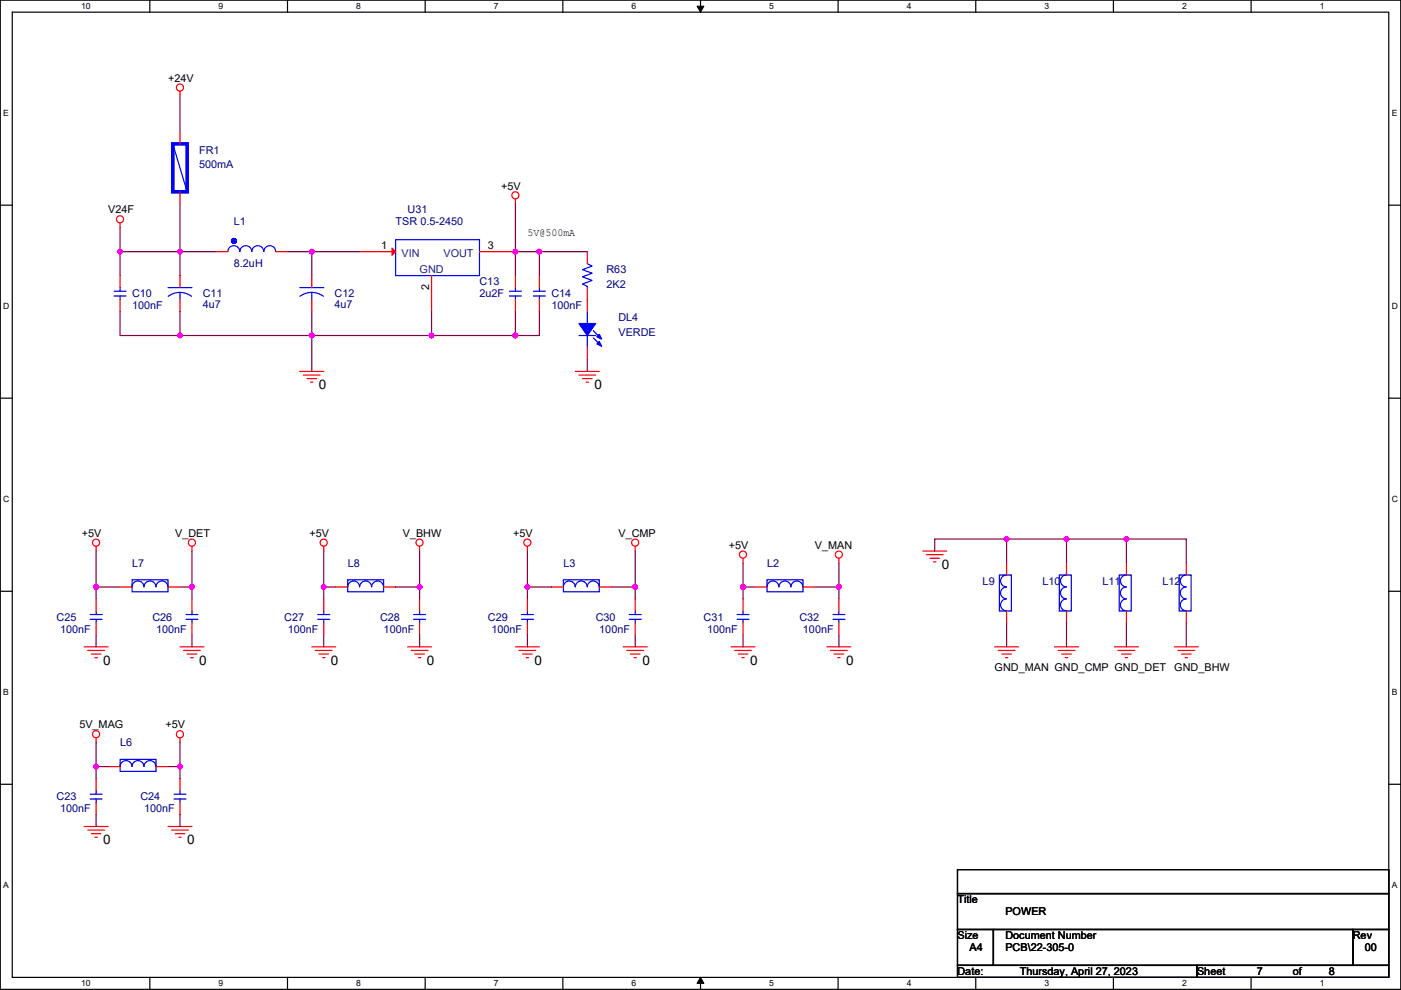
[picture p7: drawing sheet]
<svg xmlns="http://www.w3.org/2000/svg" width="297mm" height="210mm" viewBox="0 0 297 210" stroke-linecap="round" stroke-linejoin="round" font-family="sans-serif">
<path d="M.1 0h296.9v209.8h-296.9zM2.6 2.6h291.8v204.7h-291.8z" fill="none" stroke="#000" stroke-width=".25"/>
<g fill="#fff">
<path d="M17.2 .3h2v2h-2z"/>
<path d="M17.2 207.6h2v2h-2z"/>
</g>
<path d="M31.8 0v2.6M31.8 207.3v2.5" fill="none" stroke="#000" stroke-width=".25"/>
<g fill="#fff">
<path d="M46.4 .3h.9v2h-.9z"/>
<path d="M46.4 207.6h.9v2h-.9z"/>
</g>
<path d="M61 0v2.6M61 207.3v2.5" fill="none" stroke="#000" stroke-width=".25"/>
<g fill="#fff">
<path d="M75.5 .3h1v2h-1z"/>
<path d="M75.5 207.6h1v2h-1z"/>
</g>
<path d="M90.1 0v2.6M90.1 207.3v2.5" fill="none" stroke="#000" stroke-width=".25"/>
<g fill="#fff">
<path d="M104.7 .3h1v2h-1z"/>
<path d="M104.7 207.6h1v2h-1z"/>
</g>
<path d="M119.3 0v2.6M119.3 207.3v2.5" fill="none" stroke="#000" stroke-width=".25"/>
<g fill="#fff">
<path d="M133.9 .3h1v2h-1z"/>
<path d="M133.9 207.6h1v2h-1z"/>
</g>
<path d="M148.5 0v2.6M148.5 207.3v2.5" fill="none" stroke="#000" stroke-width=".25"/>
<path d="M147.8 1.3h1.4l-.7 1.3zM148.5 207.3l.7 1.3h-1.4z" fill="#000" stroke="#000" stroke-width=".21"/>
<g fill="#fff">
<path d="M163.1 .3h1v2h-1z"/>
<path d="M163.1 207.6h1v2h-1z"/>
</g>
<path d="M177.7 0v2.6M177.7 207.3v2.5" fill="none" stroke="#000" stroke-width=".25"/>
<g fill="#fff">
<path d="M192.3 .3h1v2h-1z"/>
<path d="M192.3 207.6h1v2h-1z"/>
</g>
<path d="M206.9 0v2.6M206.9 207.3v2.5" fill="none" stroke="#000" stroke-width=".25"/>
<g fill="#fff">
<path d="M221.5 .3h1v2h-1z"/>
<path d="M221.5 207.6h1v2h-1z"/>
</g>
<path d="M236.1 0v2.6M236.1 207.3v2.5" fill="none" stroke="#000" stroke-width=".25"/>
<g fill="#fff">
<path d="M250.7 .3h.9v2h-.9z"/>
<path d="M250.7 207.6h.9v2h-.9z"/>
</g>
<path d="M265.3 0v2.6M265.3 207.3v2.5" fill="none" stroke="#000" stroke-width=".25"/>
<g fill="#fff">
<path d="M279.8 .3h1v2h-1z"/>
<path d="M279.8 207.6h1v2h-1z"/>
<path d="M.7 23.1h1.2v2h-1.2z"/>
<path d="M295.1 23.1h1.2v2h-1.2z"/>
<path d="M.7 64h1.3v2h-1.3z"/>
<path d="M295.1 64h1.3v2h-1.3z"/>
</g>
<path d="M.1 43.5h2.5M294.4 43.5h2.6" fill="none" stroke="#000" stroke-width=".25"/>
<g fill="#fff">
<path d="M.7 104.9h1.3v2.1h-1.3z"/>
<path d="M295.1 104.9h1.3v2.1h-1.3z"/>
</g>
<path d="M.1 84.5h2.5M294.4 84.5h2.6" fill="none" stroke="#000" stroke-width=".25"/>
<g fill="#fff">
<path d="M.7 145.9h1.2v2h-1.2z"/>
<path d="M295.1 145.9h1.2v2h-1.2z"/>
</g>
<path d="M.1 125.4h2.5M294.4 125.4h2.6" fill="none" stroke="#000" stroke-width=".25"/>
<g fill="#fff">
<path d="M.7 186.8h1.2v2h-1.2z"/>
<path d="M295.1 186.8h1.2v2h-1.2z"/>
</g>
<path d="M.1 166.3h2.5M294.4 166.3h2.6M203 184.4h91.4v5.1h-91.4zM203 189.5h91.4v7.6h-91.4zM203 197.1h7.6v7.7h-7.6zM210.6 197.1h76.2v7.7h-76.2zM286.8 197.1h7.6v7.7h-7.6zM203 204.8h50.8v2.5h-50.8zM253.8 204.8h40.6v2.5h-40.6z" fill="none" stroke="#000" stroke-width=".25"/>
<g fill="none" stroke="#f00" stroke-width=".25">
<path d="M38.2 19.3v1.1M38.2 28v2.5M25.5 47.3v1M25.5 58.5v2.5M38.2 58.5v2.5M38.2 40.7v2.5M45.8 53.4h2.5M58.5 53.4h2.5M66.1 58.5v2.5M76.3 53.4h7.6M91.5 58.5v7.6M101.7 53.4h7.6"/>
<path d="M109.3 42.2v1M109.3 58.5v2.5M114.4 58.5v2.5M124.5 53.4v2.5M25.5 63.5v2.6M38.2 63.5v2.6M63.6 78.8h5M64.3 79.5h3.6M66.1 63.5v2.6M109.3 63.5v2.6M114.4 63.5v2.6M122 78.8h5.1"/>
<path d="M122.7 79.5h3.6M124.5 61v5.1M124.5 73.7v2.5M65.1 80.3h2M65.8 81.1h.6M123.5 80.3h2M124.3 81.1h.5M20.4 115.9v1M40.7 115.9v1M68.6 115.9v1M89 115.9v1M111.8 115.9v1"/>
<path d="M134.7 115.9v1M157.5 118.4v1M177.9 118.4v1M195.6 116.9h5.1M196.4 117.6h3.6M197.2 118.4h2M197.9 119.2h.5M213.4 119.4v2.6M226.1 119.4v2.6M238.8 119.4v2.6M251.5 119.4v2.6M17.8 137.2h5.1"/>
<path d="M18.6 138h3.6M19.4 138.7h2M20.1 139.5h.5M20.4 127v2.6M20.4 132.1v2.6M25.5 124.5h2.5M35.6 124.5h2.6M38.2 137.2h5M38.9 138h3.6M39.7 138.7h2M40.4 139.5h.6M40.7 127v2.6"/>
<path d="M40.7 132.1v2.6M66.1 137.2h5.1M66.9 138h3.5M67.6 138.7h2.1M68.4 139.5h.5M68.6 127v2.6M68.6 132.1v2.6M71.2 124.5h2.5M81.3 124.5h2.6M86.4 137.2h5.1M87.2 138h3.5M87.9 138.7h2.1"/>
<path d="M88.7 139.5h.5M89 127v2.6M89 132.1v2.6M109.3 137.2h5.1M110 138h3.6M110.8 138.7h2M111.6 139.5h.5M111.8 127v2.6M111.8 132.1v2.6M116.9 124.5h2.5M127.1 124.5h2.5M132.1 137.2h5.1"/>
<path d="M132.9 138h3.6M133.7 138.7h2M134.4 139.5h.5M134.7 127v2.6M134.7 132.1v2.6M155 137.2h5.1M155.8 138h3.5M156.5 138.7h2.1M157.3 139.5h.5M157.5 127v2.6M157.5 132.1v2.6M160.1 124.5h2.5"/>
<path d="M170.2 124.5h2.6M175.3 137.2h5.1M176.1 138h3.5M176.8 138.7h2.1M177.6 139.5h.5M177.9 127v2.6M177.9 132.1v2.6M210.9 137.2h5.1M211.6 138h3.6M212.4 138.7h2M213.2 139.5h.5M213.4 129.6v2.5"/>
<path d="M223.6 137.2h5.1M224.3 138h3.6M225.1 138.7h2M225.9 139.5h.5M226.1 129.6v2.5M236.3 137.2h5.1M237 138h3.6M237.8 138.7h2M238.6 139.5h.5M238.8 129.6v2.5M249 137.2h5.1M249.7 138h3.6"/>
<path d="M250.5 138.7h2M251.3 139.5h.5M251.5 129.6v2.5M20.4 156.5v1M38.2 156.5v1M17.8 175.3h5.1M18.6 176.1h3.6M19.4 176.8h2M20.1 177.6h.5M20.4 165.1v2.6M20.4 170.2v2.6M22.9 162.6h2.6"/>
<path d="M33.1 162.6h2.5M35.6 175.3h5.1M36.4 176.1h3.5M37.1 176.8h2.1M37.9 177.6h.5M38.2 165.1v2.6M38.2 170.2v2.6"/>
<circle cx="38.1" cy="18.6" r=".76"/>
<circle cx="25.4" cy="46.5" r=".76"/>
<circle cx="109.3" cy="41.4" r=".76"/>
<circle cx="20.4" cy="115.1" r=".76"/>
<circle cx="40.7" cy="115.1" r=".76"/>
<circle cx="68.6" cy="115.1" r=".76"/>
<circle cx="88.9" cy="115.1" r=".76"/>
<circle cx="111.8" cy="115.1" r=".76"/>
<circle cx="134.7" cy="115.1" r=".76"/>
<circle cx="157.5" cy="117.6" r=".76"/>
<circle cx="177.8" cy="117.6" r=".76"/>
<circle cx="20.4" cy="155.7" r=".76"/>
<circle cx="38.1" cy="155.7" r=".76"/>
</g>
<g fill="none" stroke="#00f" stroke-width=".25">
<path d="M36.6 30.5l3.1 10.2M48.3 53.4a1.26 1.26 0 0 1 1.3-1.3 1.26 1.26 0 0 1 1.2 1.3M49.1 50.8l.2-.2h.5l-.5 1M49.1 50.8v.6l.2 .2M49.1 50.8l1 .6M49.3 50.6l.5 1M49.3 51.6h.5M49.8 50.6l.3 .2v.6M50.1 50.8l-1 .6M50.1 51.4l-.3 .2M50.9 53.4a1.27 1.27 0 0 1 1.2-1.3 1.27 1.27 0 0 1 1.3 1.3 1.27 1.27 0 0 1 1.3-1.3 1.27 1.27 0 0 1 1.2 1.3 1.26 1.26 0 0 1 1.3-1.3 1.26 1.26 0 0 1 1.3 1.3M83.9 50.8h17.8v7.7h-17.8z"/>
<path d="M124.5 55.9l1 .5-2 .8 2 .8-2 .7 2 .8-2 .7 1 .5v.3M24.2 62.8h2.5M24.2 61.8h2.5M25.5 61v.8M25.5 62.8v.7M35.6 61h5.1M35.7 62.8a4.1 4.1 0 0 1 4.9 0M38.2 62v1.5M63.6 61h5M63.6 62.8a4.1 4.1 0 0 1 5 0M66.1 62v1.5M108 61.8h2.6"/>
<path d="M108 62.8h2.6M109.3 62.8v.7M109.3 61v.8M113.1 62.8h2.5M113.1 61.8h2.5M114.4 61v.8M114.4 62.8v.7M122.7 71.2h3.6M124.5 66.1v2.5M124.5 71.2v2.5M125.8 70.1l1.5 1.6M125.8 71.7l1.5 1.5"/>
<path d="M19.1 130.3h2.6M19.1 131.4h2.6M20.4 131.4v.7M20.4 129.6v.7M28 123h7.6v2.5h-7.6zM28 124.5a1.27 1.27 0 0 1 1.3-1.3 1.27 1.27 0 0 1 1.2 1.3 1.27 1.27 0 0 1 1.3-1.3 1.27 1.27 0 0 1 1.3 1.3 1.26 1.26 0 0 1 1.2-1.3 1.26 1.26 0 0 1 1.3 1.3M39.4 130.3h2.6M39.4 131.4h2.6M40.7 131.4v.7M40.7 129.6v.7M67.4 130.3h2.5M67.4 131.4h2.5"/>
<path d="M68.6 131.4v.7M68.6 129.6v.7M73.7 123h7.6v2.5h-7.6zM73.7 124.5a1.26 1.26 0 0 1 1.3-1.3 1.26 1.26 0 0 1 1.2 1.3M76.3 124.5a1.26 1.26 0 0 1 1.2-1.3 1.26 1.26 0 0 1 1.3 1.3M78.8 124.5a1.26 1.26 0 0 1 1.3-1.3 1.26 1.26 0 0 1 1.2 1.3M87.7 130.3h2.5M87.7 131.4h2.5M89 131.4v.7M89 129.6v.7M110.6 130.3h2.5M110.6 131.4h2.5"/>
<path d="M111.8 131.4v.7M111.8 129.6v.7M119.4 124.5a1.27 1.27 0 0 1 1.3-1.3 1.27 1.27 0 0 1 1.3 1.3 1.27 1.27 0 0 1 1.3-1.3 1.27 1.27 0 0 1 1.2 1.3 1.26 1.26 0 0 1 1.3-1.3 1.26 1.26 0 0 1 1.2 1.3M119.4 123h7.7v2.5h-7.7zM133.4 130.3h2.6M133.4 131.4h2.6M134.7 131.4v.7M134.7 129.6v.7M156.3 130.3h2.5M156.3 131.4h2.5M157.5 131.4v.7M157.5 129.6v.7"/>
<path d="M162.6 124.5a1.27 1.27 0 0 1 1.3-1.3 1.27 1.27 0 0 1 1.3 1.3 1.26 1.26 0 0 1 1.2-1.3 1.26 1.26 0 0 1 1.3 1.3M162.6 123h7.6v2.5h-7.6zM167.7 124.5a1.26 1.26 0 0 1 1.3-1.3 1.26 1.26 0 0 1 1.2 1.3M176.6 130.3h2.5M176.6 131.4h2.5M177.9 131.4v.7M177.9 129.6v.7M211.9 122h2.5v7.6h-2.5zM213.4 122a1.26 1.26 0 0 0-1.2 1.2 1.26 1.26 0 0 0 1.2 1.3M213.4 124.5a1.26 1.26 0 0 0-1.2 1.3 1.26 1.26 0 0 0 1.2 1.2M213.4 127a1.26 1.26 0 0 0-1.2 1.3 1.26 1.26 0 0 0 1.2 1.3M224.6 122h2.5v7.6h-2.5z"/>
<path d="M226.1 122a1.26 1.26 0 0 0-1.2 1.2 1.26 1.26 0 0 0 1.2 1.3M226.1 124.5a1.26 1.26 0 0 0-1.2 1.3 1.26 1.26 0 0 0 1.2 1.2M226.1 127a1.26 1.26 0 0 0-1.2 1.3 1.26 1.26 0 0 0 1.2 1.3M237.3 122h2.5v7.6h-2.5zM238.8 122a1.26 1.26 0 0 0-1.2 1.2 1.26 1.26 0 0 0 1.2 1.3M238.8 124.5a1.26 1.26 0 0 0-1.2 1.3 1.26 1.26 0 0 0 1.2 1.2M238.8 127a1.26 1.26 0 0 0-1.2 1.3 1.26 1.26 0 0 0 1.2 1.3M250 122h2.5v7.6h-2.5zM251.5 122a1.26 1.26 0 0 0-1.2 1.2 1.26 1.26 0 0 0 1.2 1.3M251.5 124.5a1.26 1.26 0 0 0-1.2 1.3 1.26 1.26 0 0 0 1.2 1.2M251.5 127a1.26 1.26 0 0 0-1.2 1.3 1.26 1.26 0 0 0 1.2 1.3M19.1 168.4h2.6"/>
<path d="M19.1 169.5h2.6M20.4 169.5v.7M20.4 167.7v.7M25.5 162.6a1.27 1.27 0 0 1 1.2-1.3 1.27 1.27 0 0 1 1.3 1.3 1.27 1.27 0 0 1 1.3-1.3 1.27 1.27 0 0 1 1.2 1.3 1.26 1.26 0 0 1 1.3-1.3 1.26 1.26 0 0 1 1.3 1.3M25.5 161.1h7.6v2.5h-7.6zM36.9 168.4h2.5M36.9 169.5h2.5M38.2 169.5v.7M38.2 167.7v.7"/>
</g>
<g fill="#00f" stroke="#00f" stroke-width=".25">
<path d="M122.7 68.6h3.6l-1.8 2.6z" fill-rule="evenodd"/>
<path d="M127.1 72.4l.5 1-1-.5z" fill-rule="evenodd"/>
<path d="M127.1 70.9l.5 1-1-.5z" fill-rule="evenodd"/>
</g>
<path d="M83.1 52.6l.8 .8-.8 .7z" fill="#f00" stroke="#f00" stroke-width=".25"/>
<path d="M36.6 30.5h3.1v10.2h-3.1z" fill="none" stroke="#00f" stroke-width=".76"/>
<g fill="none" stroke="#800040" stroke-width=".25">
<path d="M38.2 20.4v7.6M25.5 53.4h12.7M25.5 53.4v5.1M25.5 48.3v5.1M38.2 43.2v10.2M38.2 53.4h7.6M38.2 53.4v5.1M61 53.4h5.1M66.1 53.4v5.1M66.1 53.4h10.2M109.3 53.4h5.1M109.3 43.2v10.2"/>
<path d="M109.3 53.4v5.1M114.4 53.4h10.1M114.4 53.4v5.1M25.5 66.1v5.1h12.7M38.2 71.2h27.9M38.2 66.1v5.1M66.1 66.1v5.1M66.1 71.2v7.6M66.1 71.2h25.4M91.5 71.2h17.8M91.5 66.1v5.1M109.3 66.1v5.1"/>
<path d="M114.4 66.1v5.1h-5.1M124.5 76.2v2.6M20.4 116.9v7.6M40.7 116.9v7.6M68.6 116.9v7.6M89 116.9v7.6M111.8 116.9v7.6M134.7 116.9v7.6M157.5 119.4v5.1M177.9 119.4v5.1M213.4 114.3v5.1M213.4 114.3h12.7"/>
<path d="M213.4 114.3h-15.2v2.6M226.1 114.3v5.1M226.1 114.3h12.7M238.8 114.3h12.7v5.1M238.8 114.3v5.1M20.4 124.5h5.1M20.4 134.7v2.5M20.4 124.5v2.5M38.2 124.5h2.5M40.7 134.7v2.5M40.7 124.5v2.5M68.6 124.5h2.6"/>
<path d="M68.6 134.7v2.5M68.6 124.5v2.5M83.9 124.5h5.1M89 134.7v2.5M89 124.5v2.5M111.8 124.5h5.1M111.8 134.7v2.5M111.8 124.5v2.5M129.6 124.5h5.1M134.7 134.7v2.5M134.7 124.5v2.5M157.5 124.5h2.6"/>
<path d="M157.5 134.7v2.5M157.5 124.5v2.5M172.8 124.5h5.1M177.9 134.7v2.5M177.9 124.5v2.5M213.4 132.1v5.1M226.1 132.1v5.1M238.8 132.1v5.1M251.5 132.1v5.1M20.4 157.5v5.1M38.2 157.5v5.1M20.4 172.8v2.5"/>
<path d="M20.4 162.6h2.5M20.4 162.6v2.5M35.6 162.6h2.6M38.2 172.8v2.5M38.2 162.6v2.5"/>
</g>
<g fill="#f0f" stroke="#f0f" stroke-width=".25">
<circle cx="25.4" cy="53.4" r=".5"/>
<circle cx="38.1" cy="53.4" r=".5"/>
<circle cx="66.1" cy="53.4" r=".5"/>
<circle cx="109.3" cy="53.4" r=".5"/>
<circle cx="114.3" cy="53.4" r=".5"/>
<circle cx="38.1" cy="71.1" r=".5"/>
<circle cx="91.5" cy="71.1" r=".5"/>
<circle cx="66.1" cy="71.1" r=".5"/>
<circle cx="109.3" cy="71.1" r=".5"/>
<circle cx="157.5" cy="124.5" r=".5"/>
<circle cx="38.1" cy="162.6" r=".5"/>
<circle cx="20.4" cy="162.6" r=".5"/>
<circle cx="111.8" cy="124.5" r=".5"/>
<circle cx="177.8" cy="124.5" r=".5"/>
<circle cx="40.7" cy="124.5" r=".5"/>
<circle cx="20.4" cy="124.5" r=".5"/>
<circle cx="68.6" cy="124.5" r=".5"/>
<circle cx="88.9" cy="124.5" r=".5"/>
<circle cx="134.7" cy="124.5" r=".5"/>
<circle cx="226.1" cy="114.3" r=".5"/>
<circle cx="213.4" cy="114.3" r=".5"/>
<circle cx="238.8" cy="114.3" r=".5"/>
</g>
<g font-size="2.8">
<text x="67.6" y="82.5">0</text>
<text x="126" y="82.5">0</text>
<text x="199.7" y="120.6">0</text>
<text x="21.9" y="141">0</text>
<text x="42.2" y="141">0</text>
<text x="70.2" y="141">0</text>
<text x="90.5" y="141">0</text>
<text x="113.3" y="141">0</text>
<text x="136.2" y="141">0</text>
<text x="159.1" y="141">0</text>
<text x="179.4" y="141">0</text>
<text x="21.9" y="179.1">0</text>
<text x="39.7" y="179.1">0</text>
</g>
<g font-size="2.3">
<text x="35.6" y="17.3">+24V</text>
<text x="106.2" y="40.2">+5V</text>
<text x="22.9" y="45.3">V24F</text>
<text x="80.8" y="52.9">1</text>
<text x="103.4" y="52.9">3</text>
<text x="111.8" y="50.1">5V@500mA</text>
<text x="91" y="61.5" transform="rotate(-90 91 61.5)">2</text>
<text x="17.3" y="113.9">+5V</text>
<text x="37.1" y="113.9">V_DET</text>
<text x="65.6" y="113.9">+5V</text>
<text x="85.4" y="113.9">V_BHW</text>
<text x="108.8" y="113.9">+5V</text>
<text x="131.1" y="113.9">V_CMP</text>
<text x="154.5" y="116.4">+5V</text>
<text x="172.8" y="116.4">V_MAN</text>
<text x="210.9" y="142.3">GND_MAN GND_CMP GND_DET</text>
<text x="249" y="142.3">GND_BHW</text>
<text x="16.8" y="154.5">5V_MAG</text>
<text x="35.1" y="154.5">+5V</text>
<text x="203" y="191.6">Title</text>
<text x="213.2" y="194.1">POWER</text>
<text x="203" y="199.2">Size</text>
<text x="205.5" y="201.7">A4</text>
<text x="213.2" y="199.2">Document Number</text>
<text x="213.2" y="201.7">PCB\22-305-0</text>
<text x="286.8" y="199.2">Rev</text>
<text x="289.4" y="201.7">00</text>
<text x="203" y="206.8">Date:</text>
<text x="216.2" y="206.8">Thursday, April 27, 2023</text>
<text x="253.8" y="206.8">Sheet</text>
<text x="266.5" y="206.8">7</text>
<text x="274.1" y="206.8">of</text>
<text x="281.7" y="206.8">8</text>
</g>
<g font-size="2.3" fill="#000080">
<text x="42.2" y="32.6">FR1</text>
<text x="42.2" y="35.6">500mA</text>
<text x="49.6" y="47.8">L1</text>
<text x="83.9" y="47.8">TSR 0.5-2450</text>
<text x="86.4" y="45.3">U31</text>
<text x="49.6" y="56.7">8.2uH</text>
<text x="128.6" y="58">R63</text>
<text x="28" y="63.1">C10</text>
<text x="28" y="65.6">100nF</text>
<text x="43" y="63.1">C11</text>
<text x="43" y="65.3">4u7</text>
<text x="70.9" y="63.1">C12</text>
<text x="70.9" y="65.3">4u7</text>
<text x="101.7" y="60.5">C13</text>
<text x="101.7" y="63.1">2u2F</text>
<text x="116.9" y="63.1">C14</text>
<text x="116.9" y="65.6">100nF</text>
<text x="128.6" y="61">2K2</text>
<text x="131.1" y="68.1">DL4</text>
<text x="131.1" y="71.2">VERDE</text>
<text x="28" y="120.2">L7</text>
<text x="73.7" y="120.2">L8</text>
<text x="119.4" y="120.2">L3</text>
<text x="162.6" y="120.2">L2</text>
<text x="208.3" y="124">L9</text>
<text x="221" y="124">L10</text>
<text x="233.7" y="124">L11</text>
<text x="246.4" y="124">L12</text>
<text x="12" y="131.6">C25</text>
<text x="32.3" y="131.6">C26</text>
<text x="60.3" y="131.6">C27</text>
<text x="80.6" y="131.6">C28</text>
<text x="103.4" y="131.6">C29</text>
<text x="126.3" y="131.6">C30</text>
<text x="149.2" y="131.6">C31</text>
<text x="169.5" y="131.6">C32</text>
<text x="12.8" y="134.2">100nF</text>
<text x="33.1" y="134.2">100nF</text>
<text x="61" y="134.2">100nF</text>
<text x="81.3" y="134.2">100nF</text>
<text x="104.2" y="134.2">100nF</text>
<text x="127.1" y="134.2">100nF</text>
<text x="149.9" y="134.2">100nF</text>
<text x="170.2" y="134.2">100nF</text>
<text x="25.5" y="158.3">L6</text>
<text x="12" y="169.7">C23</text>
<text x="12.8" y="172.3">100nF</text>
<text x="29.8" y="169.7">C24</text>
<text x="30.5" y="172.3">100nF</text>
</g>
<g font-size="2.3" fill="#004080">
<text x="85.2" y="54.4">VIN</text>
<text x="89" y="58">GND</text>
<text x="94" y="54.4">VOUT</text>
</g>
<g font-size="1.8">
<text x="17.2" y="1.9">10</text>
<text x="46.4" y="1.9">9</text>
<text x="75.5" y="1.9">8</text>
<text x="104.7" y="1.9">7</text>
<text x="133.9" y="1.9">6</text>
<text x="163.1" y="1.9">5</text>
<text x="192.3" y="1.9">4</text>
<text x="221.5" y="1.9">3</text>
<text x="250.7" y="1.9">2</text>
<text x="279.8" y="1.9">1</text>
<text x=".7" y="24.7">E</text>
<text x="295.1" y="24.7">E</text>
<text x=".7" y="65.6">D</text>
<text x="295.1" y="65.6">D</text>
<text x=".7" y="106.6">C</text>
<text x="295.1" y="106.6">C</text>
<text x=".7" y="147.5">B</text>
<text x="295.1" y="147.5">B</text>
<text x=".7" y="188.4">A</text>
<text x="295.1" y="188.4">A</text>
<text x="17.2" y="209.2">10</text>
<text x="46.4" y="209.2">9</text>
<text x="75.5" y="209.2">8</text>
<text x="104.7" y="209.2">7</text>
<text x="133.9" y="209.2">6</text>
<text x="163.1" y="209.2">5</text>
<text x="192.3" y="209.2">4</text>
<text x="221.5" y="209.2">3</text>
<text x="250.7" y="209.2">2</text>
<text x="279.8" y="209.2">1</text>
</g>
</svg>
